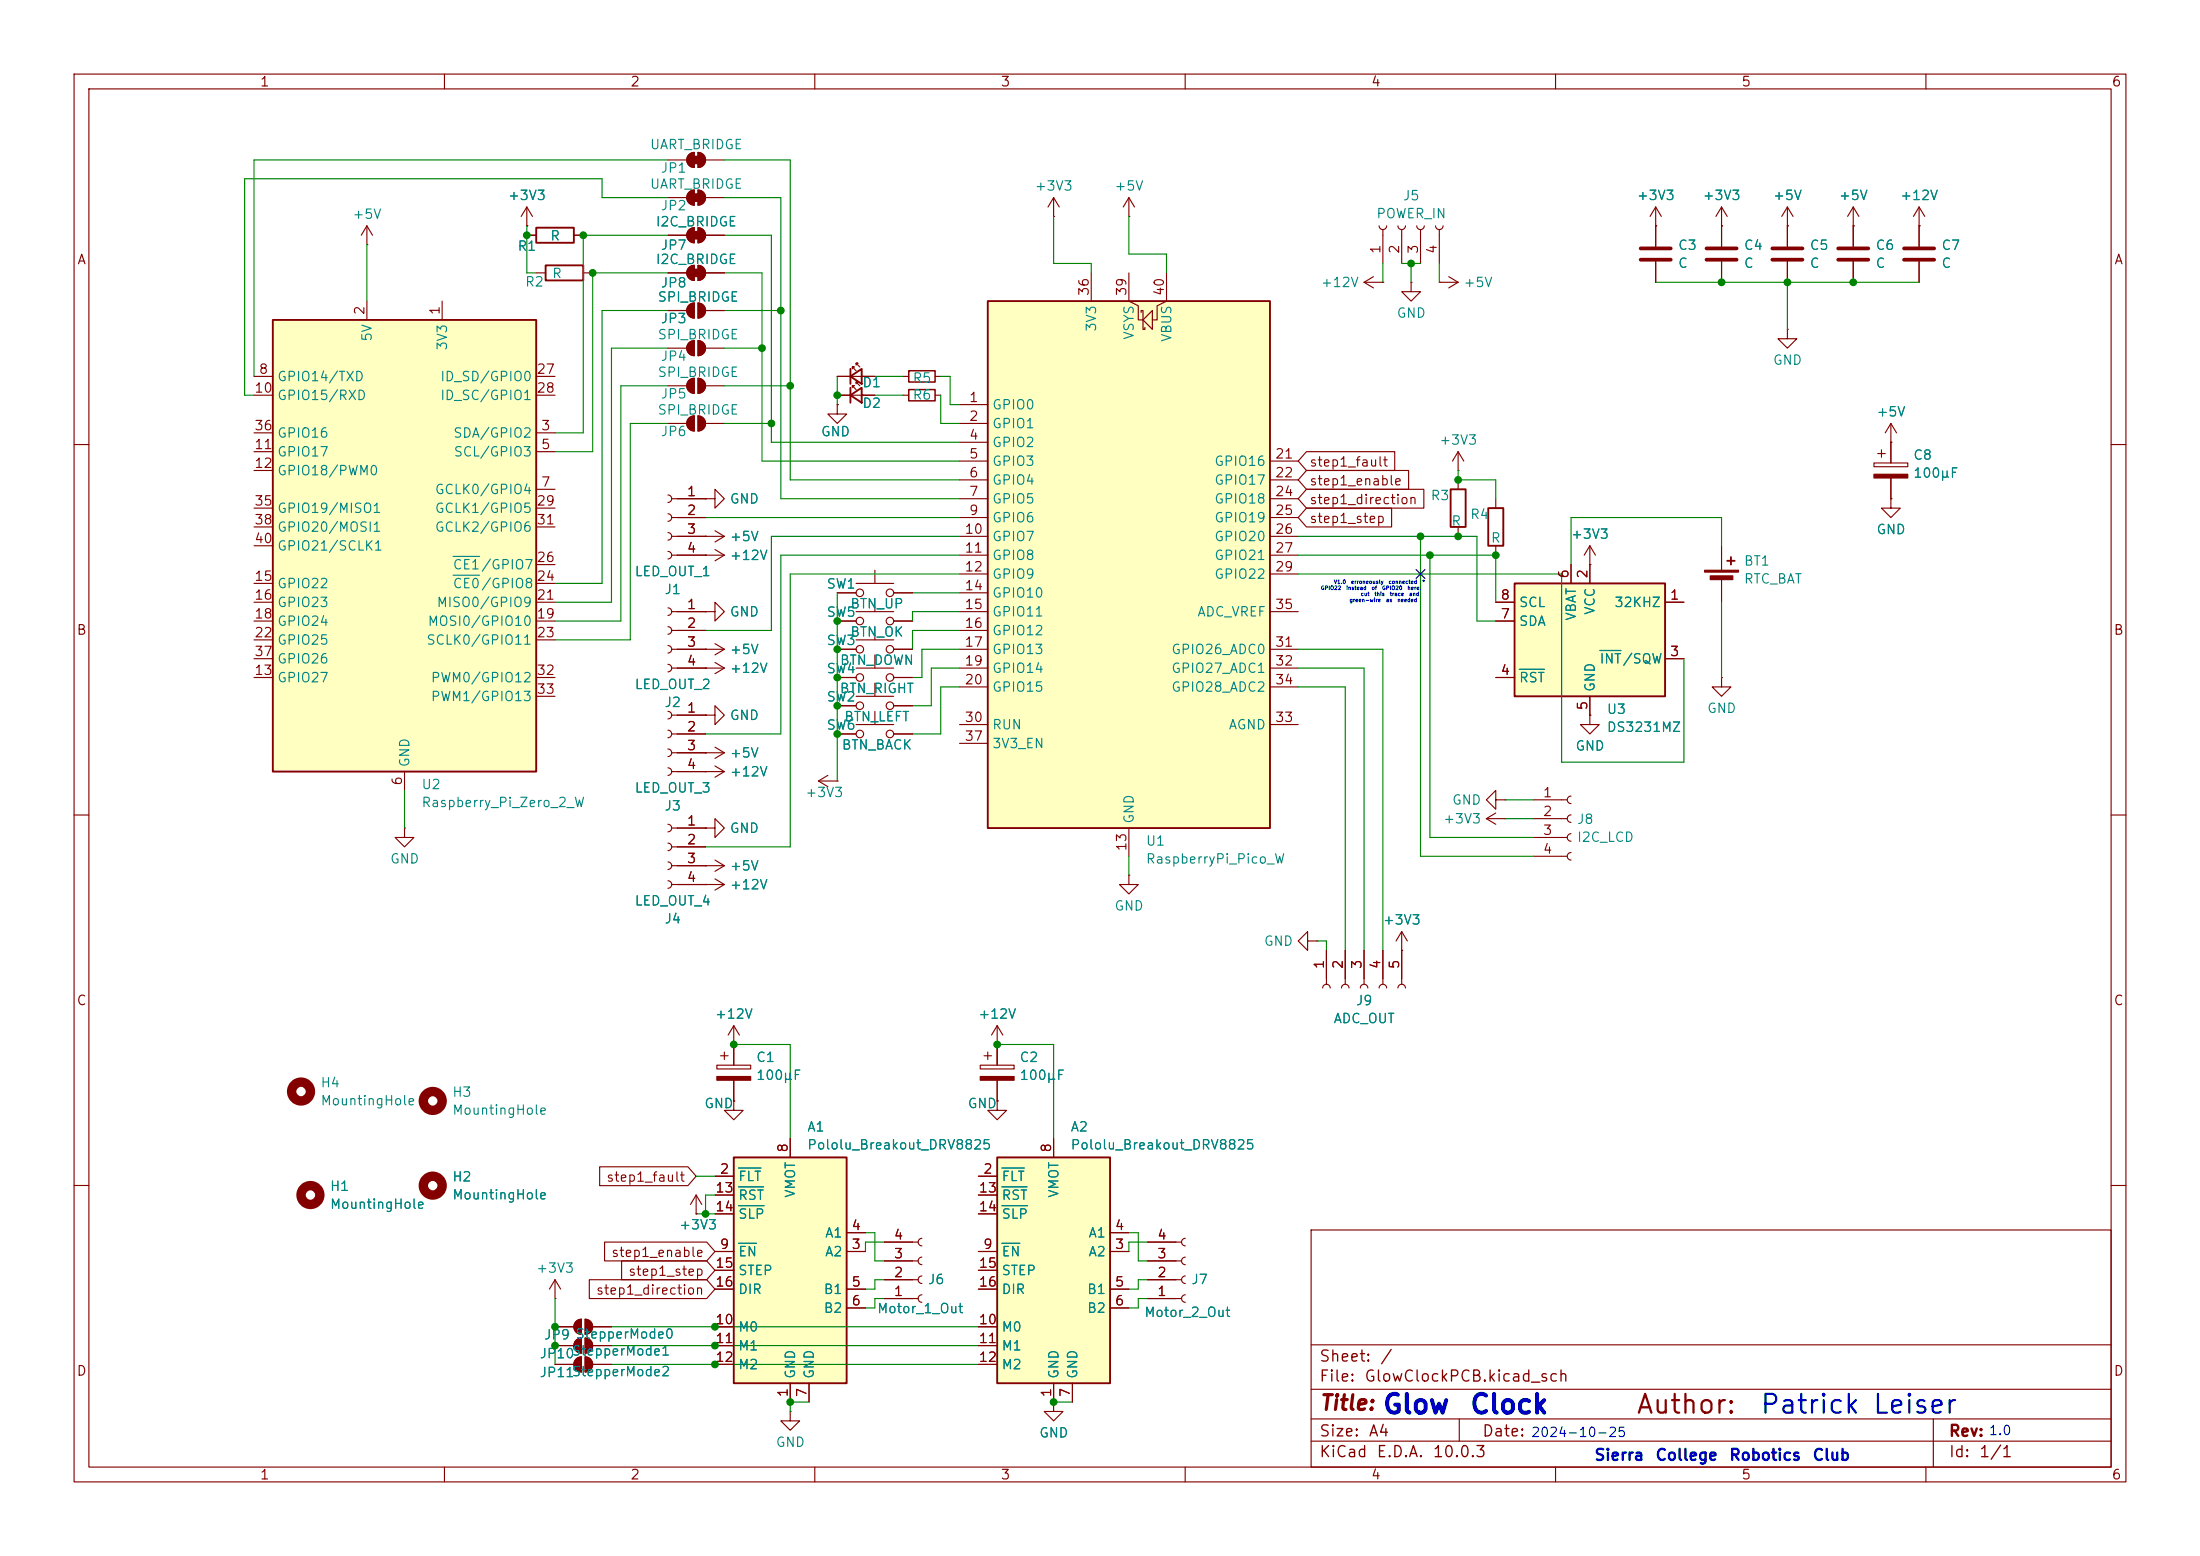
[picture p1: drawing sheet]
<svg xmlns="http://www.w3.org/2000/svg" width="297mm" height="210mm" viewBox="0 0 297 210" stroke-linecap="round" stroke-linejoin="round" font-family="sans-serif">
<path d="M0 0h297v210h-297z" fill="#fff" stroke="#fff" stroke-width=".14"/>
<g fill="none" stroke="#840000" stroke-width=".15">
<path d="M10 10h277v190h-277zM12 12h273v186h-273zM60 10v2M110 10v2M160 10v2M210 10v2M260 10v2M184.1 38.1l1.3 .8M184.1 38.1h2.6M185.4 37.3l-1.3 .8M186.2 30.5a.51 .51 0 0 0 .5 .5 .51 .51 0 0 0 .5-.5M186.7 38.1h.1"/>
<path d="M186.7 31v4.6M188.7 30.5a.51 .51 0 0 0 .5 .5 .51 .51 0 0 0 .5-.5M189.2 31v4.6M191.3 30.5a.51 .51 0 0 0 .5 .5 .51 .51 0 0 0 .5-.5M191.8 31v4.6M193.8 30.5a.51 .51 0 0 0 .5 .5 .51 .51 0 0 0 .5-.5M194.3 31v4.6M250.2 30.5h.1M250.2 27.9l-.8 1.3M250.2 27.9l.8 1.3M250.2 27.9v2.6M259.1 30.5v2.8"/>
<path d="M259.1 35.3v2.8M90.2 41.9h2.5M93 41.2l.4-.2 .3-.1v2a1.02 1.02 0 0 1-.9-.6 1.02 1.02 0 0 1 .2-1.1zM94.2 40.9a1.02 1.02 0 0 1 1 1 1.02 1.02 0 0 1-1 1zM95.2 41.9h2.6M10 60h2M255.3 67.3v1.3h1.2l-1.2 1.3-1.3-1.3h1.3M255.3 67.3h.1M285 60h2M10 110h2M285 110h2M134.6 138.4l-.7 1.3"/>
<path d="M134.6 138.4l.8 1.3M134.6 138.4v2.6M134.6 141h.1M134.6 148.6v1.3h1.3l-1.3 1.2-1.3-1.2h1.3M134.6 148.6h.1M10 160h2M177 166h108v32h-108zM285 160h2M60 198v2M110 198v2M160 198v2M177 194.5h108"/>
<path d="M177 191.5h108M177 187.5h108M177 181.5h108M197 191.5v3M210 198v2M260 198v2M261 191.5v6.5"/>
</g>
<g fill="#840000" stroke="#840000" stroke-width=".15">
<path d="M93 41.2l.4-.2 .3-.1v2a1.02 1.02 0 0 1-.9-.6 1.02 1.02 0 0 1 .2-1.1z"/>
<path d="M94.2 40.9a1.02 1.02 0 0 1 1 1 1.02 1.02 0 0 1-1 1z"/>
</g>
<g fill="none" stroke="#840000" stroke-width="1.3">
<circle cx="40.6" cy="147.3" r="1.27"/>
<circle cx="58.4" cy="148.6" r="1.27"/>
</g>
<path d="M257 33.5h4.1M257 35.1h4.1" fill="none" stroke="#840000" stroke-width=".51"/>
<path d="M99.1 156.2h15.2v30.5h-15.2z" fill="#ffffc2"/>
<path d="M233.2 75.7h1M233.7 75.2v1M99.1 156.2h15.2v30.5h-15.2z" fill="none" stroke="#840000" stroke-width=".25"/>
<g fill="none" stroke="#840000" stroke-width=".15">
<path d="M190.5 38.1v1.3h1.3l-1.3 1.2-1.3-1.2h1.3M190.5 38.1h.1M194.3 38.1h.1M194.3 38.1h2.5M195.6 37.3l1.2 .8M196.8 38.1l-1.2 .8M223.5 30.5h.1M223.5 27.9v5.4M223.5 35.3v2.8M223.5 27.9l-.7 1.3M223.5 27.9l.8 1.3M232.4 30.5h.1"/>
<path d="M232.4 27.9v5.4M232.4 35.3v2.8M232.4 27.9l-.8 1.3M232.4 27.9l.8 1.3M241.3 30.5h.1M241.3 27.9v5.4M241.3 35.3v2.8M241.3 27.9l-.8 1.3M241.3 27.9l.8 1.3M250.2 30.5v2.8M250.2 35.3v2.8M259.1 30.5h.1"/>
<path d="M259.1 27.9l-.8 1.3M259.1 27.9l.7 1.3M259.1 27.9v2.6M255.3 59.7h.1M255.3 57.2l-.8 1.2M255.3 57.2l.7 1.2M255.3 57.2v5.3M196.8 63.5h.1M196.8 61l-.7 1.2M196.8 61l.8 1.2M196.8 61v2.5M232.4 73.7v3.3"/>
<path d="M232.4 78v3.3M253 62.5h4.6v.5h-4.6zM253.5 61.2h1M254 60.7v1M255.3 64.5v2.8M99.1 138.4l-.8 1.3M99.1 138.4l.7 1.3M99.1 138.4v5.4M96.5 158.8h2.6M96.8 143.8h4.5v.5h-4.5zM97.3 142.5h1M97.8 142v1"/>
<path d="M99.1 148.6v1.3h1.2l-1.2 1.2-1.3-1.2h1.3M99.1 148.6h.1M99.1 141h.1M99.1 145.8v2.8M106.7 153.7v2.5M96.5 168.9h2.6M96.5 174h2.6M96.5 179.1h2.6M96.5 161.3h2.6M96.5 163.8h2.6M96.5 171.5h2.6M114.3 168.9h2.5"/>
<path d="M114.3 166.4h2.5M114.3 174h2.5M114.3 176.5h2.5M119.4 175.3h4.6M119.4 172.7h4.6M119.4 170.2h4.6M119.4 167.6h4.6M124.5 174.8a.51 .51 0 0 0-.5 .5 .51 .51 0 0 0 .5 .5M124.5 172.2a.51 .51 0 0 0-.5 .5 .51 .51 0 0 0 .5 .5M124.5 169.7a.51 .51 0 0 0-.5 .5 .51 .51 0 0 0 .5 .5M124.5 167.1a.51 .51 0 0 0-.5 .5 .51 .51 0 0 0 .5 .5M96.5 181.6h2.6"/>
<path d="M96.5 184.2h2.6M106.7 186.7v2.5M109.2 186.7v2.5"/>
</g>
<path d="M99.7 157.6h3M99.7 167.8h2.4M99.7 160.2h3.4M99.7 162.7h3.5" fill="none" stroke="#008484" stroke-width=".15"/>
<path d="M221.5 33.5h4.1M221.5 35.1h4.1M230.4 33.5h4M230.4 35.1h4M239.3 33.5h4M239.3 35.1h4M248.2 33.5h4M248.2 35.1h4" fill="none" stroke="#840000" stroke-width=".51"/>
<g fill="#840000" stroke="#840000" stroke-width=".15">
<path d="M253 64h4.6v.5h-4.6z"/>
<path d="M96.8 145.3h4.5v.5h-4.5z"/>
<path d="M230.1 77h4.6v.2h-4.6z"/>
<path d="M230.9 77.7h3v.5h-3z"/>
</g>
<path d="M133.3 40.6h38.1v71.2h-38.1z" fill="#ffffc2"/>
<path d="M133.3 40.6h38.1v71.2h-38.1z" fill="none" stroke="#840000" stroke-width=".25"/>
<g fill="none" stroke="#840000" stroke-width=".15">
<path d="M142.2 29.2h.1M142.2 26.7l-.7 1.2M142.2 26.7l.8 1.2M142.2 26.7v2.5M147.3 36.8v3.8M152.4 36.8v3.8l1.3 .7v1.9h.6M157.5 36.8v3.8l-1.3 .7v1.9h-.6M129.5 54.6h3.8M129.5 57.2h3.8M129.5 59.7h3.8M154.1 42.2v-.3h.2v2.6h.3v-.3M154.3 43.2l1.3-1.3v2.6z"/>
<path d="M129.5 62.2h3.8M129.5 64.8h3.8M129.5 67.3h3.8M129.5 69.9h3.8M129.5 72.4h3.8M129.5 74.9h3.8M129.5 77.5h3.8M171.4 62.2h3.9M171.4 64.8h3.9M171.4 67.3h3.9M171.4 69.9h3.9M171.4 72.4h3.9"/>
<path d="M171.4 74.9h3.9M171.4 77.5h3.9M129.5 80h3.8M129.5 82.6h3.8M129.5 85.1h3.8M129.5 87.6h3.8M129.5 90.2h3.8M129.5 92.7h3.8M129.5 97.8h3.8M171.4 82.6h3.9M171.4 87.6h3.9M171.4 90.2h3.9"/>
<path d="M171.4 92.7h3.9M171.4 97.8h3.9M129.5 100.3h3.8M152.4 111.8v3.8"/>
</g>
<path d="M36.8 43.2h35.6v60.9h-35.6z" fill="#ffffc2"/>
<path d="M72.4 30.7h5.1v2.1h-5.1zM73.7 35.8h5v2h-5zM36.8 43.2h35.6v60.9h-35.6z" fill="none" stroke="#840000" stroke-width=".25"/>
<g fill="none" stroke="#840000" stroke-width=".15">
<path d="M71.1 31.8h1.3M72.4 36.8h1.3M77.5 31.8h1.2M78.7 36.8h1.3M152.4 29.2h.1M152.4 26.7l-.8 1.2M152.4 26.7l.8 1.2M152.4 26.7v2.5M34.3 58.4h2.5M34.3 50.8h2.5M34.3 53.3h2.5M49.5 40.6v2.6"/>
<path d="M59.7 40.6v2.6M72.4 58.4h2.5M72.4 50.8h2.5M72.4 53.3h2.5M34.3 61h2.5M34.3 63.5h2.5M34.3 78.7h2.5M34.3 68.6h2.5M34.3 71.1h2.5M34.3 73.7h2.5M72.4 61h2.5M72.4 66h2.5"/>
<path d="M72.4 78.7h2.5M72.4 76.2h2.5M72.4 68.6h2.5M72.4 71.1h2.5M34.3 91.4h2.5M34.3 81.3h2.5M34.3 83.8h2.5M34.3 86.4h2.5M34.3 88.9h2.5M72.4 91.4h2.5M72.4 81.3h2.5M72.4 83.8h2.5"/>
<path d="M72.4 86.4h2.5M72.4 94h2.5M54.6 104.1v2.6M152.4 118.1v1.3h1.3l-1.3 1.3-1.3-1.3h1.3M152.4 118.1h.1M176.5 127v-1.3l-1.2 1.3 1.2 1.3v-1.3h1.3M177.8 127h.1M178.6 133.4a.51 .51 0 0 1 .5-.6 .51 .51 0 0 1 .5 .6M179.1 128.3v4.5M181.1 133.4a.51 .51 0 0 1 .5-.6 .51 .51 0 0 1 .5 .6M181.6 128.3v4.5M183.6 133.4a.51 .51 0 0 1 .5-.6 .51 .51 0 0 1 .6 .6"/>
<path d="M184.1 128.3v4.5M186.2 133.4a.51 .51 0 0 1 .5-.6 .51 .51 0 0 1 .5 .6M186.7 128.3v4.5M188.7 133.4a.51 .51 0 0 1 .5-.6 .51 .51 0 0 1 .5 .6M189.2 128.3v4.5M132.3 143.8h4.6v.5h-4.6zM132.8 142.5h1.1M133.3 142v1M134.6 141v2.8M134.6 145.8v2.8"/>
</g>
<path d="M61.2 77.6h3.5M61.2 75.1h3.5" fill="none" stroke="#008484" stroke-width=".15"/>
<path d="M132.3 145.3h4.6v.5h-4.6z" fill="#840000" stroke="#840000" stroke-width=".15"/>
<path d="M134.6 156.2h15.3v30.5h-15.3z" fill="#ffffc2"/>
<path d="M195.8 66h2.1v5.1h-2.1zM200.9 68.6h2v5.1h-2zM134.6 156.2h15.3v30.5h-15.3z" fill="none" stroke="#840000" stroke-width=".25"/>
<g fill="none" stroke="#840000" stroke-width=".15">
<path d="M49.5 33h.1M49.5 30.5l-.7 1.3M49.5 30.5l.8 1.3M49.5 30.5v2.5M71.1 30.5h.1M71.1 27.9l-.7 1.3M71.1 27.9l.8 1.3M71.1 27.9v2.6M90.2 47h2.5M93 46.3l.4-.3h.3v2a1.02 1.02 0 0 1-.9-.6 1.02 1.02 0 0 1 .2-1.1zM94.2 46a1.02 1.02 0 0 1 1 1 1.02 1.02 0 0 1-1 1zM95.2 47h2.6"/>
<path d="M115.6 78.7h5M118.1 77v1.7M196.8 64.8v1.2M196.8 71.1v1.3M201.9 67.3v1.3M201.9 73.7v1.2M214.6 76.2h.1M214.6 73.7l-.7 1.2M214.6 73.7l.8 1.2M214.6 73.7v2.5M113 83.8h2.6M113 87.6h2.6"/>
<path d="M113 80h2.6M115.6 82.6h5M115.6 86.4h5M118.1 80.8v1.8M118.1 84.6v1.8M120.6 83.8h2.6M120.6 87.6h2.6M120.6 80h2.6M232.4 91.4v1.3h1.3l-1.3 1.3-1.3-1.3h1.3M232.4 91.4h.1M200.7 110.5h2.5M200.7 110.5l1.2 .8"/>
<path d="M201.9 108v-1.3l-1.2 1.3 1.2 1.2v-1.2h1.3M201.9 109.7l-1.2 .8M203.2 110.5h.1M203.2 108h.1M207 108h4.6M207 110.5h4.6M207 113h4.6M207 115.6h4.6M212.1 107.4a.51 .51 0 0 0-.5 .6 .51 .51 0 0 0 .5 .5M212.1 110a.51 .51 0 0 0-.5 .5 .51 .51 0 0 0 .5 .5M212.1 112.5a.51 .51 0 0 0-.5 .5 .51 .51 0 0 0 .5 .5M212.1 115.1a.51 .51 0 0 0-.5 .5 .51 .51 0 0 0 .5 .5"/>
<path d="M189.2 128.3h.1M189.2 125.7l-.7 1.3M189.2 125.7l.8 1.3M189.2 125.7v2.6M132.1 158.8h2.5M142.2 153.7v2.5M132.1 168.9h2.5M132.1 174h2.5M132.1 179.1h2.5M132.1 161.3h2.5M132.1 163.8h2.5M132.1 171.5h2.5"/>
<path d="M149.9 168.9h2.5M149.9 166.4h2.5M149.9 174h2.5M149.9 176.5h2.5M154.9 175.3h4.6M154.9 172.7h4.6M154.9 170.2h4.6M154.9 167.6h4.6M160 174.8a.51 .51 0 0 0-.5 .5 .51 .51 0 0 0 .5 .5M160 172.2a.51 .51 0 0 0-.5 .5 .51 .51 0 0 0 .5 .5M160 169.7a.51 .51 0 0 0-.5 .5 .51 .51 0 0 0 .5 .5M160 167.1a.51 .51 0 0 0-.5 .5 .51 .51 0 0 0 .5 .5"/>
<path d="M106.7 190.5v1.3h1.2l-1.2 1.2-1.3-1.2h1.3M106.7 190.5h.1M132.1 181.6h2.5M132.1 184.2h2.5M142.2 189.2v1.3h1.3l-1.3 1.3-1.2-1.3h1.2M142.2 189.2h.1M142.2 186.7v2.5M144.8 186.7v2.5"/>
<circle cx="116.1" cy="80" r=".51"/>
<circle cx="116.1" cy="83.8" r=".51"/>
<circle cx="116.1" cy="87.6" r=".51"/>
<circle cx="120.1" cy="80" r=".51"/>
<circle cx="120.1" cy="87.6" r=".51"/>
<circle cx="120.1" cy="83.8" r=".51"/>
</g>
<path d="M135.3 157.6h3M135.3 167.8h2.4M135.3 160.2h3.4M135.3 162.7h3.4" fill="none" stroke="#008484" stroke-width=".15"/>
<g fill="#840000" stroke="#840000" stroke-width=".15">
<path d="M93 46.3l.4-.3h.3v2a1.02 1.02 0 0 1-.9-.6 1.02 1.02 0 0 1 .2-1.1z"/>
<path d="M94.2 46a1.02 1.02 0 0 1 1 1 1.02 1.02 0 0 1-1 1z"/>
</g>
<path d="M204.5 78.7h20.3v15.3h-20.3z" fill="#ffffc2"/>
<path d="M114.8 50.8l1.5-1v2zM114.8 53.3l1.5-1v2.1zM114.8 49.8v2M114.8 52.3v2.1M204.5 78.7h20.3v15.3h-20.3z" fill="none" stroke="#840000" stroke-width=".25"/>
<g fill="none" stroke="#840000" stroke-width=".15">
<path d="M71.1 30.5h.1M71.1 31.8h1.3M77.5 31.8h1.2M90.2 21.6h2.5M90.2 31.8h2.5M90.2 26.7h2.5M90.2 36.8h2.5M93 20.9l.4-.3h.3v2a1.02 1.02 0 0 1-.9-.6 1.02 1.02 0 0 1 .2-1.1zM93 31l.4-.2 .3-.1v2.1a1.02 1.02 0 0 1-.9-.7 1.02 1.02 0 0 1 .2-1.1zM93 26l.4-.3h.3v2a1.02 1.02 0 0 1-.9-.6 1.02 1.02 0 0 1 .2-1.1zM93 36.1l.4-.2 .3-.1v2a1.02 1.02 0 0 1-.9-.6 1.02 1.02 0 0 1 .2-1.1zM94.2 20.6a1.02 1.02 0 0 1 1 1 1.02 1.02 0 0 1-1 1z"/>
<path d="M94.2 30.7a1.02 1.02 0 0 1 1 1.1 1.02 1.02 0 0 1-1 1zM94.2 25.7a1.02 1.02 0 0 1 1 1 1.02 1.02 0 0 1-1 1zM94.2 35.8a1.02 1.02 0 0 1 1 1 1.02 1.02 0 0 1-1 1zM95.2 21.6h2.6M95.2 31.8h2.6M95.2 26.7h2.6M95.2 36.8h2.6M223.5 30.5h.1M223.5 30.5v2.8M223.5 35.3v2.8M232.4 30.5h.1M232.4 30.5v2.8"/>
<path d="M232.4 35.3v2.8M241.3 30.5h.1M241.3 30.5v2.8M241.3 35.3v2.8M250.2 30.5h.1M250.2 30.5v2.8M250.2 35.3v2.8M259.1 30.5h.1M259.1 30.5v2.8M259.1 35.3v2.8M90.2 57.2h2.5M90.2 52.1h2.5"/>
<path d="M90.2 41.9h2.5M93 56.4l.4-.2 .3-.1v2.1a1.02 1.02 0 0 1-.9-.7 1.02 1.02 0 0 1 .2-1.1zM93 51.4l.4-.3h.3v2a1.02 1.02 0 0 1-.9-.6 1.02 1.02 0 0 1 .2-1.1zM94.2 56.1a1.02 1.02 0 0 1 1 1.1 1.02 1.02 0 0 1-1 1zM94.2 51.1a1.02 1.02 0 0 1 1 1 1.02 1.02 0 0 1-1 1zM95.2 57.2h2.6M95.2 52.1h2.6M95.2 41.9h2.6M113 54.6v1.3h1.3l-1.3 1.3-1.2-1.3h1.2M113 54.6h.1M113 53.3h5.1M113 50.8h5.1"/>
<path d="M115.1 49.8v-.3h.2h-.2l.5 .5M115.1 52.3v-.2h.2h-.2l.5 .5M115.6 49.3v-.3h.2h-.2l.5 .5M115.6 51.8v-.2h.2h-.2l.5 .5M121.9 53.3h.8M121.9 50.8h.8M126.2 53.3h.8M126.2 50.8h.8M241.3 44.5v1.2h1.3l-1.3 1.3-1.3-1.3h1.3M241.3 44.5h.1M255.3 59.7h.1M255.3 59.7v2.8"/>
<path d="M90.2 66.8a.51 .51 0 0 1 .5 .5 .51 .51 0 0 1-.5 .5M90.2 69.3a.51 .51 0 0 1 .5 .6 .51 .51 0 0 1-.5 .5M90.2 71.9a.51 .51 0 0 1 .5 .5 .51 .51 0 0 1-.5 .5M90.2 74.4a.51 .51 0 0 1 .5 .5 .51 .51 0 0 1-.5 .5M90.7 72.4h7.1M90.7 74.9h7.1M90.7 67.3h4.5M90.7 69.9h4.5M95.2 72.4h.1M95.2 74.9h.1M95.2 67.3h1.3v-1.3l1.3 1.3-1.3 1.3v-1.3M95.2 67.3h.1"/>
<path d="M96.5 71.6l1.3 .8M96.5 74.2l1.3 .7M97.8 72.4l-1.3 .8M97.8 74.9l-1.3 .8M176.4 68.6h11.5v2.5h-11.5l-1.1-1.2zM176.4 61h11.9v2.5h-11.9l-1.1-1.3zM176.4 63.5h13.8v2.5h-13.8l-1.1-1.2zM176.4 66h15.8v2.6h-15.8l-1.1-1.3zM212.1 76.2v2.5M214.6 76.2h.1M214.6 76.2v2.5M255.3 67.3h.1"/>
<path d="M255.3 64.5v2.8M90.2 82a.51 .51 0 0 1 .5 .6 .51 .51 0 0 1-.5 .5M90.2 84.6a.51 .51 0 0 1 .5 .5 .51 .51 0 0 1-.5 .5M90.2 87.1a.51 .51 0 0 1 .5 .5 .51 .51 0 0 1-.5 .5M90.2 89.7a.51 .51 0 0 1 .5 .5 .51 .51 0 0 1-.5 .5M90.2 96a.51 .51 0 0 1 .5 .5 .51 .51 0 0 1-.5 .5M90.2 98.6a.51 .51 0 0 1 .5 .5 .51 .51 0 0 1-.5 .5M90.7 99.1h4.5M90.7 90.2h7.1M90.7 82.6h4.5M90.7 85.1h4.5M90.7 87.6h7.1"/>
<path d="M90.7 96.5h4.5M95.2 87.6h.1M95.2 90.2h.1M95.2 82.6h1.3v-1.3l1.3 1.3-1.3 1.2v-1.2M95.2 82.6h.1M95.2 96.5h1.3v-1.2l1.3 1.2-1.3 1.3v-1.3M95.2 96.5h.1M96.5 86.9l1.3 .7M96.5 89.4l1.3 .8M97.8 87.6l-1.3 .8M97.8 90.2l-1.3 .7M113 91.4h2.6"/>
<path d="M113 83.8h2.6M113 99.1h2.6M113 95.3h2.6M113 87.6h2.6M113 80h2.6M115.6 97.8h5M115.6 94h5M115.6 90.2h5M118.1 88.4v1.8M118.1 92.2v1.8M118.1 96v1.8M120.6 91.4h2.6"/>
<path d="M120.6 83.8h2.6M120.6 99.1h2.6M120.6 95.3h2.6M120.6 87.6h2.6M120.6 80h2.6M201.9 81.3h2.6M201.9 91.4h2.6M201.9 83.8h2.6M214.6 96.5v1.3h1.3l-1.3 1.3-1.2-1.3h1.2M214.6 96.5h.1M214.6 94v2.5M224.8 81.3h2.5"/>
<path d="M224.8 88.9h2.5M54.6 111.8v1.2h1.3l-1.3 1.3-1.3-1.3h1.3M54.6 111.8h.1M90.2 111.3a.51 .51 0 0 1 .5 .5 .51 .51 0 0 1-.5 .5M90.2 113.8a.51 .51 0 0 1 .5 .5 .51 .51 0 0 1-.5 .5M90.2 116.3a.51 .51 0 0 1 .5 .5 .51 .51 0 0 1-.5 .5M90.2 118.9a.51 .51 0 0 1 .5 .5 .51 .51 0 0 1-.5 .5M90.2 101.1a.51 .51 0 0 1 .5 .5 .51 .51 0 0 1-.5 .5M90.2 103.6a.51 .51 0 0 1 .5 .5 .51 .51 0 0 1-.5 .5M90.7 111.8h4.5M90.7 114.3h4.5M90.7 116.8h7.1"/>
<path d="M90.7 119.4h7.1M90.7 101.6h7.1M90.7 104.1h7.1M95.2 111.8h1.3v-1.3l1.3 1.3-1.3 1.2v-1.2M95.2 111.8h.1M95.2 119.4h.1M95.2 116.8h.1M95.2 101.6h.1M95.2 104.1h.1M96.5 118.6l1.3 .8M96.5 116.1l1.3 .7M96.5 100.8l1.3 .8"/>
<path d="M96.5 103.4l1.3 .7M97.8 119.4l-1.3 .7M97.8 116.8l-1.3 .8M97.8 101.6l-1.3 .8M97.8 104.1l-1.3 .8M110.5 105.4l1.3 .8M110.5 105.4h2.5M111.8 104.6l-1.3 .8M113 105.4h.1M179.1 128.3v3.8M181.6 128.3v3.8M184.1 128.3v3.8"/>
<path d="M186.7 128.3v3.8M189.2 128.3h.1M189.2 128.3v3.8M81 157.5h11.9l1.1 1.3-1.1 1.2h-11.9zM96.5 158.8h2.6M99.1 148.6h.1M99.1 141h.1M99.1 141v2.8M99.1 145.8v2.8M106.7 153.7v2.5M132.1 158.8h2.5M134.6 141h.1"/>
<path d="M134.6 148.6h.1M134.6 141v2.8M134.6 145.8v2.8M142.2 153.7v2.5M74.9 175.3h.1M74.9 179.1h2.6M74.9 172.7l-.7 1.3M74.9 172.7l.8 1.3M74.9 172.7v2.6M77.8 178.4l.3-.3h.4v2a1.02 1.02 0 0 1-.9-.6 1.02 1.02 0 0 1 .2-1.1zM79 178.1a1.02 1.02 0 0 1 1 1 1.02 1.02 0 0 1-1 1zM79.6 172.7h15.8l1.1 1.3-1.1 1.3h-15.8z"/>
<path d="M80 179.1h2.5M81.6 167.6h13.8l1.1 1.3-1.1 1.3h-13.8zM83.9 170.2h11.5l1.1 1.3-1.1 1.2h-11.5zM94 163.8h.1M94 161.3l-.8 1.3M94 161.3l.7 1.3M94 161.3v2.5M96.5 179.1h2.6M96.5 168.9h2.6M96.5 174h2.6M96.5 161.3h2.6M96.5 163.8h2.6"/>
<path d="M96.5 171.5h2.6M114.3 168.9h2.5M114.3 166.4h2.5M114.3 174h2.5M114.3 176.5h2.5M119.4 175.3h3.8M119.4 172.7h3.8M119.4 170.2h3.8M119.4 167.6h3.8M132.1 179.1h2.5M132.1 168.9h2.5M132.1 174h2.5"/>
<path d="M132.1 161.3h2.5M132.1 163.8h2.5M132.1 171.5h2.5M149.9 168.9h2.5M149.9 166.4h2.5M149.9 174h2.5M149.9 176.5h2.5M154.9 175.3h3.8M154.9 172.7h3.8M154.9 170.2h3.8M154.9 167.6h3.8M74.9 184.2h2.6"/>
<path d="M74.9 181.6h2.6M77.8 183.4l.3-.2 .4-.1v2.1a1.02 1.02 0 0 1-.9-.7 1.02 1.02 0 0 1 .2-1.1zM77.8 180.9l.3-.2 .4-.1v2a1.02 1.02 0 0 1-.9-.6 1.02 1.02 0 0 1 .2-1.1zM79 183.1a1.02 1.02 0 0 1 1 1.1 1.02 1.02 0 0 1-1 1zM79 180.6a1.02 1.02 0 0 1 1 1 1.02 1.02 0 0 1-1 1zM80 184.2h2.5M80 181.6h2.5M96.5 184.2h2.6M96.5 181.6h2.6M106.7 186.7v2.5M109.2 186.7v2.5M132.1 184.2h2.5"/>
<path d="M132.1 181.6h2.5M142.2 189.2h.1M142.2 186.7v2.5M144.8 186.7v2.5"/>
<circle cx="116.1" cy="91.4" r=".51"/>
<circle cx="116.1" cy="99.1" r=".51"/>
<circle cx="116.1" cy="95.3" r=".51"/>
<circle cx="120.1" cy="95.3" r=".51"/>
<circle cx="120.1" cy="91.4" r=".51"/>
<circle cx="120.1" cy="99.1" r=".51"/>
</g>
<path d="M205.1 90.3h3.4M216 87.8h2.8M99.7 157.6h3M135.3 157.6h3M99.7 167.8h2.4M99.7 160.2h3.4M99.7 162.7h3.5M135.3 167.8h2.4M135.3 160.2h3.4M135.3 162.7h3.4" fill="none" stroke="#008484" stroke-width=".15"/>
<g fill="none" stroke="#840000" stroke-width="1.3">
<circle cx="41.9" cy="161.3" r="1.27"/>
<circle cx="58.4" cy="160" r="1.27"/>
</g>
<g fill="#840000" stroke="#840000" stroke-width=".15">
<path d="M77.8 178.4l.3-.3h.4v2a1.02 1.02 0 0 1-.9-.6 1.02 1.02 0 0 1 .2-1.1z"/>
<path d="M79 178.1a1.02 1.02 0 0 1 1 1 1.02 1.02 0 0 1-1 1z"/>
<path d="M77.8 183.4l.3-.2 .4-.1v2.1a1.02 1.02 0 0 1-.9-.7 1.02 1.02 0 0 1 .2-1.1z"/>
<path d="M79 183.1a1.02 1.02 0 0 1 1 1.1 1.02 1.02 0 0 1-1 1z"/>
<path d="M77.8 180.9l.3-.2 .4-.1v2a1.02 1.02 0 0 1-.9-.6 1.02 1.02 0 0 1 .2-1.1z"/>
<path d="M79 180.6a1.02 1.02 0 0 1 1 1 1.02 1.02 0 0 1-1 1z"/>
<path d="M93.5 21.1h1v1h-1z"/>
<path d="M93 20.9l.4-.3h.3v2a1.02 1.02 0 0 1-.9-.6 1.02 1.02 0 0 1 .2-1.1z"/>
<path d="M94.2 20.6a1.02 1.02 0 0 1 1 1 1.02 1.02 0 0 1-1 1z"/>
<path d="M93.5 31.2h1v1.1h-1z"/>
<path d="M93 31l.4-.2 .3-.1v2.1a1.02 1.02 0 0 1-.9-.7 1.02 1.02 0 0 1 .2-1.1z"/>
<path d="M94.2 30.7a1.02 1.02 0 0 1 1 1.1 1.02 1.02 0 0 1-1 1z"/>
<path d="M93.5 26.2h1v1h-1z"/>
<path d="M93 26l.4-.3h.3v2a1.02 1.02 0 0 1-.9-.6 1.02 1.02 0 0 1 .2-1.1z"/>
<path d="M94.2 25.7a1.02 1.02 0 0 1 1 1 1.02 1.02 0 0 1-1 1z"/>
<path d="M93.5 36.3h1v1h-1z"/>
<path d="M93 36.1l.4-.2 .3-.1v2a1.02 1.02 0 0 1-.9-.6 1.02 1.02 0 0 1 .2-1.1z"/>
<path d="M94.2 35.8a1.02 1.02 0 0 1 1 1 1.02 1.02 0 0 1-1 1z"/>
<path d="M93 56.4l.4-.2 .3-.1v2.1a1.02 1.02 0 0 1-.9-.7 1.02 1.02 0 0 1 .2-1.1z"/>
<path d="M94.2 56.1a1.02 1.02 0 0 1 1 1.1 1.02 1.02 0 0 1-1 1z"/>
<path d="M93 51.4l.4-.3h.3v2a1.02 1.02 0 0 1-.9-.6 1.02 1.02 0 0 1 .2-1.1z"/>
<path d="M94.2 51.1a1.02 1.02 0 0 1 1 1 1.02 1.02 0 0 1-1 1z"/>
</g>
<path d="M122.7 52.6h3.5v1.5h-3.5zM122.7 50h3.5v1.6h-3.5z" fill="none" stroke="#840000" stroke-width=".2"/>
<g fill="none" stroke="#008400" stroke-width=".15">
<path d="M49.5 33v7.6M71.1 30.5v6.3h1.3M90.2 36.8h-10.2v24.2h-5.1M90.2 26.7h-8.9v-2.6h-48.3v29.2h1.3M90.2 31.8h-11.5v26.6h-3.8M90.2 21.6h-55.9v29.2M97.8 21.6h8.9v43.2h22.8M97.8 31.8h6.3v27.9h25.4M97.8 36.8h5.1v25.4h26.6M97.8 26.7h7.6v40.6h24.1M142.2 29.2v6.4h5.1v1.2M152.4 29.2v5.1h5.1v2.5"/>
<path d="M186.7 35.6v2.5M189.2 35.6h2.6M190.5 35.6v2.5M194.3 35.6v2.5M223.5 38.1h35.6M241.3 38.1v6.4M90.2 47h-7.7v34.3h-7.6M90.2 52.1h-6.4v31.7h-8.9M90.2 41.9h-8.9v36.8h-6.4M90.2 57.2h-5.1v29.2h-10.2M97.8 47h5.1M97.8 41.9h7.6"/>
<path d="M97.8 52.1h8.9M97.8 57.2h6.3M113 50.8v3.8M118.1 50.8h3.8M118.1 53.3h3.8M127 50.8h1.3v3.8h1.2M127 53.3v3.9h2.5M95.2 69.9h34.3M129.5 77.5h-22.8v36.8h-11.5M129.5 72.4h-25.4v12.7h-8.9M129.5 74.9h-24.1v24.2h-10.2M175.3 72.4h24.1v11.4h2.5"/>
<path d="M175.3 77.5h35.5v25.4h16.5v-14M175.3 74.9h26.6v6.4M191.8 72.4v43.2h15.2M193 74.9v38.1h14M196.8 63.5v1.3h5.1v2.5M232.4 73.7v-3.8h-20.3v6.3M113 80v25.4M123.2 80h6.3M129.5 92.7h-2.5v6.4h-3.8M129.5 85.1h-6.3v2.5M129.5 90.2h-3.8v5.1h-2.5M129.5 87.6h-5v3.8h-1.3"/>
<path d="M129.5 82.6h-6.3v1.2M175.3 92.7h6.3v35.6M175.3 90.2h8.8v38.1M175.3 87.6h11.4v40.7M232.4 81.3v10.1M54.6 106.7v5.1M152.4 115.6v2.5M203.2 108h3.8M203.2 110.5h3.8M177.8 127h1.3v1.3M94 158.8h2.5M99.1 141h7.6v12.7"/>
<path d="M134.6 143.5v-2.5h7.6v12.7M74.9 175.3v8.9M82.5 179.1h49.6M94 163.8h2.5M96.5 161.3h-1.3v2.5M116.8 166.4h1.3v3.8h1.3M119.4 175.3h-1.3v1.2h-1.3M119.4 172.7h-1.3v1.3h-1.3M119.4 167.6h-2.6v1.3M152.4 166.4h1.3v3.8h1.2M154.9 167.6h-2.5v1.3M154.9 175.3h-1.2v1.2h-1.3"/>
<path d="M154.9 172.7h-1.2v1.3h-1.3M82.5 184.2h49.6M82.5 181.6h49.6M109.2 189.2h-2.5v1.3M142.2 189.2h2.6"/>
</g>
<path d="M191.2 76.9l1.2 1.2M192.4 76.9l-1.2 1.2" fill="none" stroke="#000084" stroke-width=".15"/>
<g fill="#008400" stroke="#008400" stroke-width=".14">
<circle cx="96.5" cy="181.6" r=".46"/>
<circle cx="96.5" cy="179.1" r=".46"/>
<circle cx="96.5" cy="184.2" r=".46"/>
<circle cx="106.7" cy="189.2" r=".46"/>
<circle cx="134.6" cy="141" r=".46"/>
<circle cx="99.1" cy="141" r=".46"/>
<circle cx="80" cy="36.8" r=".46"/>
<circle cx="78.7" cy="31.8" r=".46"/>
<circle cx="71.1" cy="31.8" r=".46"/>
<circle cx="113" cy="99.1" r=".46"/>
<circle cx="113" cy="95.3" r=".46"/>
<circle cx="113" cy="91.4" r=".46"/>
<circle cx="113" cy="87.6" r=".46"/>
<circle cx="105.4" cy="41.9" r=".46"/>
<circle cx="74.9" cy="181.6" r=".46"/>
<circle cx="74.9" cy="179.1" r=".46"/>
<circle cx="95.2" cy="163.8" r=".46"/>
<circle cx="196.8" cy="72.4" r=".46"/>
<circle cx="201.9" cy="74.9" r=".46"/>
<circle cx="193" cy="74.9" r=".46"/>
<circle cx="191.8" cy="72.4" r=".46"/>
<circle cx="142.2" cy="189.2" r=".46"/>
<circle cx="104.1" cy="57.2" r=".46"/>
<circle cx="113" cy="53.3" r=".46"/>
<circle cx="102.9" cy="47" r=".46"/>
<circle cx="106.7" cy="52.1" r=".46"/>
<circle cx="113" cy="83.8" r=".46"/>
<circle cx="196.8" cy="64.8" r=".46"/>
<circle cx="232.4" cy="38.1" r=".46"/>
<circle cx="190.5" cy="35.6" r=".46"/>
<circle cx="241.3" cy="38.1" r=".46"/>
<circle cx="250.2" cy="38.1" r=".46"/>
</g>
<g font-size="2.5" fill="#0000c2">
<text x="186.5" y="191.4">Glow</text>
<text x="198.3" y="191.4">Clock</text>
<text x="237.5" y="191.4">Patrick Leiser</text>
</g>
<text font-size="2.5" fill="#840000" x="220.8" y="191.4">Author:</text>
<text font-size="2" fill="#840000" x="178" y="190.8">Title:</text>
<g font-size="1.5" fill="#840000">
<text x="178" y="184.2">Sheet:</text>
<text x="186.2" y="184.2">/</text>
<text x="178" y="186.9">File:</text>
<text x="184.1" y="186.9">GlowClockPCB.kicad_sch</text>
<text x="178" y="197.1">KiCad</text>
<text x="178" y="194.3">Size:</text>
<text x="184.7" y="194.3">A4</text>
<text x="185.7" y="197.1">E.D.A.</text>
<text x="193.3" y="197.1">10.0.3</text>
<text x="200" y="194.3">Date:</text>
<text x="263" y="194.3">Rev:</text>
<text x="263" y="197.1">Id:</text>
<text x="267.1" y="197.1">1/1</text>
</g>
<g font-size="1.5" fill="#0000c2">
<text x="215.1" y="197.5">Sierra</text>
<text x="223.4" y="197.5">College</text>
<text x="233.3" y="197.5">Robotics</text>
<text x="244.6" y="197.5">Club</text>
</g>
<g font-size="1.3" fill="#840000">
<text x="35" y="12">1</text>
<text x="85" y="12">2</text>
<text x="135" y="12">3</text>
<text x="185" y="12">4</text>
<text x="235" y="12">5</text>
<text x="285" y="12">6</text>
<text x="10.3" y="36">A</text>
<text x="186.7" y="34.4" transform="rotate(-90 186.7 34.4)">1</text>
<text x="189.2" y="34.4" transform="rotate(-90 189.2 34.4)">2</text>
<text x="191.7" y="34.4" transform="rotate(-90 191.7 34.4)">3</text>
<text x="194.3" y="34.4" transform="rotate(-90 194.3 34.4)">4</text>
<text x="285.3" y="36">A</text>
<text x="147.3" y="40" transform="rotate(-90 147.3 40)">36</text>
<text x="152.4" y="40" transform="rotate(-90 152.4 40)">39</text>
<text x="157.5" y="40" transform="rotate(-90 157.5 40)">40</text>
<text x="49.5" y="42.6" transform="rotate(-90 49.5 42.6)">2</text>
<text x="59.7" y="42.6" transform="rotate(-90 59.7 42.6)">1</text>
<text x="34.2" y="53.3">10</text>
<text x="34.9" y="50.8">8</text>
<text x="72.3" y="50.8">27</text>
<text x="72.3" y="53.3">28</text>
<text x="34.2" y="58.4">36</text>
<text x="73" y="58.4">3</text>
<text x="130.7" y="54.6">1</text>
<text x="130.7" y="57.1">2</text>
<text x="130.7" y="59.7">4</text>
<text x="34.2" y="60.9">11</text>
<text x="34.2" y="63.5">12</text>
<text x="73" y="60.9">5</text>
<text x="130.7" y="62.2">5</text>
<text x="130.7" y="64.7">6</text>
<text x="172" y="62.2">21</text>
<text x="172" y="64.7">22</text>
<text x="176.7" y="63.3">step1_fault</text>
<text x="176.7" y="65.8">step1_enable</text>
<text x="34.2" y="68.6">35</text>
<text x="34.2" y="71.1">38</text>
<text x="72.3" y="68.6">29</text>
<text x="72.3" y="71.1">31</text>
<text x="73" y="66">7</text>
<text x="92.6" y="67.3">1</text>
<text x="92.6" y="69.8">2</text>
<text x="130.7" y="67.3">7</text>
<text x="130.7" y="69.8">9</text>
<text x="172" y="67.3">24</text>
<text x="172" y="69.8">25</text>
<text x="176.7" y="70.9">step1_step</text>
<text x="176.7" y="68.4">step1_direction</text>
<text x="34.2" y="73.6">40</text>
<text x="72.3" y="76.2">26</text>
<text x="92.6" y="72.4">3</text>
<text x="92.6" y="74.9">4</text>
<text x="130.1" y="72.4">10</text>
<text x="130.1" y="74.9">11</text>
<text x="130.1" y="77.4">12</text>
<text x="172" y="72.4">26</text>
<text x="172" y="74.9">27</text>
<text x="172" y="77.4">29</text>
<text x="34.2" y="78.7">15</text>
<text x="34.2" y="81.3">16</text>
<text x="34.2" y="83.8">18</text>
<text x="72.3" y="83.8">19</text>
<text x="72.3" y="81.3">21</text>
<text x="72.3" y="78.7">24</text>
<text x="92.6" y="82.5">1</text>
<text x="130.1" y="80">14</text>
<text x="130.1" y="82.5">15</text>
<text x="172" y="82.5">35</text>
<text x="202.5" y="83.8">7</text>
<text x="202.5" y="81.3">8</text>
<text x="212.1" y="78.2" transform="rotate(-90 212.1 78.2)">6</text>
<text x="214.6" y="78.2" transform="rotate(-90 214.6 78.2)">2</text>
<text x="225.4" y="81.3">1</text>
<text x="10.3" y="86">B</text>
<text x="34.2" y="86.3">22</text>
<text x="34.2" y="88.9">37</text>
<text x="72.3" y="86.3">23</text>
<text x="92.6" y="85.1">2</text>
<text x="92.6" y="87.6">3</text>
<text x="130.1" y="85.1">16</text>
<text x="130.1" y="87.6">17</text>
<text x="172" y="87.6">31</text>
<text x="225.4" y="88.9">3</text>
<text x="285.3" y="86">B</text>
<text x="34.2" y="91.4">13</text>
<text x="72.3" y="91.4">32</text>
<text x="72.3" y="94">33</text>
<text x="92.6" y="90.1">4</text>
<text x="130.1" y="90.1">19</text>
<text x="130.1" y="92.7">20</text>
<text x="172" y="90.1">32</text>
<text x="172" y="92.7">34</text>
<text x="202.5" y="91.4">4</text>
<text x="214.6" y="96" transform="rotate(-90 214.6 96)">5</text>
<text x="92.6" y="96.5">1</text>
<text x="92.6" y="99">2</text>
<text x="92.6" y="101.6">3</text>
<text x="130.1" y="97.8">30</text>
<text x="130.1" y="100.3">37</text>
<text x="172" y="97.8">33</text>
<text x="54.6" y="106.1" transform="rotate(-90 54.6 106.1)">6</text>
<text x="92.6" y="104.1">4</text>
<text x="208.2" y="107.9">1</text>
<text x="92.6" y="111.7">1</text>
<text x="208.2" y="110.5">2</text>
<text x="208.2" y="113">3</text>
<text x="92.6" y="114.3">2</text>
<text x="92.6" y="116.8">3</text>
<text x="92.6" y="119.4">4</text>
<text x="152.4" y="115" transform="rotate(-90 152.4 115)">13</text>
<text x="208.2" y="115.5">4</text>
<text x="179" y="130.9" transform="rotate(-90 179 130.9)">1</text>
<text x="181.6" y="130.9" transform="rotate(-90 181.6 130.9)">2</text>
<text x="184.1" y="130.9" transform="rotate(-90 184.1 130.9)">3</text>
<text x="186.7" y="130.9" transform="rotate(-90 186.7 130.9)">4</text>
<text x="189.2" y="130.9" transform="rotate(-90 189.2 130.9)">5</text>
<text x="10.3" y="136">C</text>
<text x="285.3" y="136">C</text>
<text x="106.7" y="155.6" transform="rotate(-90 106.7 155.6)">8</text>
<text x="142.2" y="155.6" transform="rotate(-90 142.2 155.6)">8</text>
<text x="81.8" y="159.8">step1_fault</text>
<text x="96.5" y="161.3">13</text>
<text x="97.1" y="158.7">2</text>
<text x="132" y="161.3">13</text>
<text x="132.6" y="158.7">2</text>
<text x="96.5" y="163.8">14</text>
<text x="114.9" y="166.3">4</text>
<text x="120.6" y="167.6">4</text>
<text x="132" y="163.8">14</text>
<text x="150.4" y="166.3">4</text>
<text x="156.1" y="167.6">4</text>
<text x="82.4" y="170">step1_enable</text>
<text x="84.7" y="172.5">step1_step</text>
<text x="96.5" y="171.4">15</text>
<text x="96.5" y="174">16</text>
<text x="97.1" y="168.9">9</text>
<text x="114.9" y="168.9">3</text>
<text x="114.9" y="174">5</text>
<text x="120.6" y="172.7">2</text>
<text x="120.6" y="170.2">3</text>
<text x="132" y="171.4">15</text>
<text x="132" y="174">16</text>
<text x="132.6" y="168.9">9</text>
<text x="150.4" y="168.9">3</text>
<text x="150.4" y="174">5</text>
<text x="156.1" y="172.7">2</text>
<text x="156.1" y="170.2">3</text>
<text x="80.4" y="175.1">step1_direction</text>
<text x="96.5" y="179">10</text>
<text x="114.9" y="176.5">6</text>
<text x="120.6" y="175.2">1</text>
<text x="132" y="179">10</text>
<text x="150.4" y="176.5">6</text>
<text x="156.1" y="175.2">1</text>
<text x="10.3" y="186">D</text>
<text x="96.5" y="181.6">11</text>
<text x="96.5" y="184.1">12</text>
<text x="132" y="181.6">11</text>
<text x="132" y="184.1">12</text>
<text x="285.3" y="186">D</text>
<text x="106.7" y="188.7" transform="rotate(-90 106.7 188.7)">1</text>
<text x="109.2" y="188.7" transform="rotate(-90 109.2 188.7)">7</text>
<text x="142.2" y="188.7" transform="rotate(-90 142.2 188.7)">1</text>
<text x="144.8" y="188.7" transform="rotate(-90 144.8 188.7)">7</text>
<text x="35" y="200">1</text>
<text x="85" y="200">2</text>
<text x="135" y="200">3</text>
<text x="185" y="200">4</text>
<text x="235" y="200">5</text>
<text x="285" y="200">6</text>
</g>
<g font-size="1.3" fill="#008484">
<text x="87.6" y="20.5">UART_BRIDGE</text>
<text x="89.1" y="23.6">JP1</text>
<text x="47.5" y="29.9">+5V</text>
<text x="68.5" y="27.3">+3V3</text>
<text x="87.6" y="25.8">UART_BRIDGE</text>
<text x="89.1" y="28.7">JP2</text>
<text x="139.6" y="26">+3V3</text>
<text x="150.4" y="26">+5V</text>
<text x="185.7" y="29.8">POWER_IN</text>
<text x="189.3" y="27.4">J5</text>
<text x="220.9" y="27.3">+3V3</text>
<text x="229.8" y="27.3">+3V3</text>
<text x="239.3" y="27.3">+5V</text>
<text x="248.2" y="27.3">+5V</text>
<text x="256.4" y="27.3">+12V</text>
<text x="69.8" y="34.2">R1</text>
<text x="74.2" y="32.8">R</text>
<text x="88.4" y="30.9">I2C_BRIDGE</text>
<text x="88.4" y="36">I2C_BRIDGE</text>
<text x="89.1" y="34">JP7</text>
<text x="226.5" y="34">C3</text>
<text x="235.3" y="34">C4</text>
<text x="244.2" y="34">C5</text>
<text x="253.1" y="34">C6</text>
<text x="262" y="34">C7</text>
<text x="70.8" y="39">R2</text>
<text x="74.4" y="37.9">R</text>
<text x="88.7" y="41">SPI_BRIDGE</text>
<text x="89.1" y="39.1">JP8</text>
<text x="178.2" y="39.1">+12V</text>
<text x="197.5" y="39.1">+5V</text>
<text x="226.5" y="36.5">C</text>
<text x="235.3" y="36.5">C</text>
<text x="244.2" y="36.5">C</text>
<text x="253.1" y="36.5">C</text>
<text x="262" y="36.5">C</text>
<text x="50.5" y="46.2" transform="rotate(-90 50.5 46.2)">5V</text>
<text x="60.7" y="47.4" transform="rotate(-90 60.7 47.4)">3V3</text>
<text x="88.7" y="46.1">SPI_BRIDGE</text>
<text x="89.1" y="43.9">JP3</text>
<text x="148.3" y="44.9" transform="rotate(-90 148.3 44.9)">3V3</text>
<text x="153.4" y="45.9" transform="rotate(-90 153.4 45.9)">VSYS</text>
<text x="158.5" y="46.2" transform="rotate(-90 158.5 46.2)">VBUS</text>
<text x="188.5" y="43.2">GND</text>
<text x="37.3" y="51.8">GPIO14/TXD</text>
<text x="59.3" y="51.8">ID_SD/GPIO0</text>
<text x="88.7" y="51.2">SPI_BRIDGE</text>
<text x="89.1" y="49">JP4</text>
<text x="116.3" y="52.6">D1</text>
<text x="123.1" y="52">R5</text>
<text x="239.3" y="49.6">GND</text>
<text x="37.3" y="54.3">GPIO15/RXD</text>
<text x="37.3" y="59.4">GPIO16</text>
<text x="59.3" y="54.3">ID_SC/GPIO1</text>
<text x="61.1" y="59.4">SDA/GPIO2</text>
<text x="88.7" y="56.3">SPI_BRIDGE</text>
<text x="89.1" y="59.2">JP6</text>
<text x="89.1" y="54.1">JP5</text>
<text x="110.7" y="59.2">GND</text>
<text x="116.3" y="55.4">D2</text>
<text x="123.1" y="54.3">R6</text>
<text x="133.9" y="55.6">GPIO0</text>
<text x="133.9" y="58.1">GPIO1</text>
<text x="253.2" y="56.5">+5V</text>
<text x="37.3" y="61.9">GPIO17</text>
<text x="37.3" y="64.5">GPIO18/PWM0</text>
<text x="61.2" y="61.9">SCL/GPIO3</text>
<text x="133.9" y="60.7">GPIO2</text>
<text x="133.9" y="63.2">GPIO3</text>
<text x="133.9" y="65.7">GPIO4</text>
<text x="163.8" y="63.2">GPIO16</text>
<text x="163.8" y="65.7">GPIO17</text>
<text x="194.2" y="60.3">+3V3</text>
<text x="258.2" y="62.4">C8</text>
<text x="258.2" y="64.8">100µF</text>
<text x="37.3" y="69.6">GPIO19/MISO1</text>
<text x="58.6" y="67">GCLK0/GPIO4</text>
<text x="58.6" y="69.6">GCLK1/GPIO5</text>
<text x="98.4" y="68.3">GND</text>
<text x="133.9" y="68.3">GPIO5</text>
<text x="133.9" y="70.8">GPIO6</text>
<text x="163.8" y="68.3">GPIO18</text>
<text x="163.8" y="70.8">GPIO19</text>
<text x="193" y="67.8">R3</text>
<text x="195.8" y="71.3">R</text>
<text x="198.4" y="70.4">R4</text>
<text x="37.3" y="72.1">GPIO20/MOSI1</text>
<text x="37.3" y="74.6">GPIO21/SCLK1</text>
<text x="58.6" y="72.1">GCLK2/GPIO6</text>
<text x="61" y="77.2">CE1/GPIO7</text>
<text x="98.4" y="73.4">+5V</text>
<text x="98.4" y="75.9">+12V</text>
<text x="133.9" y="73.4">GPIO7</text>
<text x="133.9" y="75.9">GPIO8</text>
<text x="163.8" y="73.4">GPIO20</text>
<text x="163.8" y="75.9">GPIO21</text>
<text x="201.2" y="73.6">R</text>
<text x="212" y="73">+3V3</text>
<text x="235.3" y="76.7">BT1</text>
<text x="253.2" y="72.4">GND</text>
<text x="37.3" y="79.7">GPIO22</text>
<text x="37.3" y="82.3">GPIO23</text>
<text x="58.9" y="82.3">MISO0/GPIO9</text>
<text x="61" y="79.7">CE0/GPIO8</text>
<text x="85.6" y="78.1">LED_OUT_1</text>
<text x="89.6" y="80.5">J1</text>
<text x="98.4" y="83.5">GND</text>
<text x="111.5" y="83.6">SW5</text>
<text x="111.5" y="79.8">SW1</text>
<text x="114.7" y="82.4">BTN_UP</text>
<text x="133.9" y="78.4">GPIO9</text>
<text x="133.9" y="81">GPIO10</text>
<text x="133.9" y="83.5">GPIO11</text>
<text x="161.5" y="83.5">ADC_VREF</text>
<text x="163.8" y="78.4">GPIO22</text>
<text x="205" y="82.3">SCL</text>
<text x="213.1" y="83.9" transform="rotate(-90 213.1 83.9)">VBAT</text>
<text x="215.6" y="83.1" transform="rotate(-90 215.6 83.1)">VCC</text>
<text x="217.8" y="82.3">32KHZ</text>
<text x="235.3" y="79.1">RTC_BAT</text>
<text x="37.3" y="84.8">GPIO24</text>
<text x="37.3" y="87.3">GPIO25</text>
<text x="37.3" y="89.9">GPIO26</text>
<text x="57.5" y="87.3">SCLK0/GPIO11</text>
<text x="57.6" y="84.8">MOSI0/GPIO10</text>
<text x="98.4" y="88.6">+5V</text>
<text x="111.5" y="87.4">SW3</text>
<text x="114.7" y="86.2">BTN_OK</text>
<text x="133.9" y="86.1">GPIO12</text>
<text x="133.9" y="88.6">GPIO13</text>
<text x="158" y="88.6">GPIO26_ADC0</text>
<text x="205" y="84.8">SDA</text>
<text x="215.9" y="89.9">INT/SQW</text>
<text x="37.3" y="92.4">GPIO27</text>
<text x="58.1" y="92.4">PWM0/GPIO12</text>
<text x="58.1" y="95">PWM1/GPIO13</text>
<text x="85.6" y="93.3">LED_OUT_2</text>
<text x="89.6" y="95.7">J2</text>
<text x="98.4" y="91.1">+12V</text>
<text x="111.5" y="95">SW2</text>
<text x="111.5" y="91.2">SW4</text>
<text x="113.3" y="93.9">BTN_RIGHT</text>
<text x="113.3" y="90.1">BTN_DOWN</text>
<text x="133.9" y="91.1">GPIO14</text>
<text x="133.9" y="93.7">GPIO15</text>
<text x="158" y="91.1">GPIO27_ADC1</text>
<text x="158" y="93.7">GPIO28_ADC2</text>
<text x="205" y="92.4">RST</text>
<text x="215.6" y="93.5" transform="rotate(-90 215.6 93.5)">GND</text>
<text x="98.4" y="97.5">GND</text>
<text x="111.5" y="98.8">SW6</text>
<text x="113.5" y="101.5">BTN_BACK</text>
<text x="113.9" y="97.7">BTN_LEFT</text>
<text x="133.9" y="98.8">RUN</text>
<text x="133.9" y="101.3">3V3_EN</text>
<text x="165.8" y="98.8">AGND</text>
<text x="212.6" y="101.6">GND</text>
<text x="216.8" y="96.7">U3</text>
<text x="216.8" y="99.1">DS3231MZ</text>
<text x="230.4" y="96.5">GND</text>
<text x="55.6" y="103.6" transform="rotate(-90 55.6 103.6)">GND</text>
<text x="56.8" y="106.8">U2</text>
<text x="85.6" y="107.3">LED_OUT_3</text>
<text x="98.4" y="102.6">+5V</text>
<text x="98.4" y="105.1">+12V</text>
<text x="108.6" y="107.9">+3V3</text>
<text x="56.8" y="109.3">Raspberry_Pi_Zero_2_W</text>
<text x="89.6" y="109.7">J3</text>
<text x="98.4" y="112.7">GND</text>
<text x="153.4" y="111.3" transform="rotate(-90 153.4 111.3)">GND</text>
<text x="194.7" y="111.5">+3V3</text>
<text x="195.9" y="108.9">GND</text>
<text x="212.8" y="111.5">J8</text>
<text x="212.8" y="113.9">I2C_LCD</text>
<text x="52.6" y="116.9">GND</text>
<text x="98.4" y="117.8">+5V</text>
<text x="154.6" y="116.9">RaspberryPi_Pico_W</text>
<text x="154.6" y="114.5">U1</text>
<text x="85.6" y="122.5">LED_OUT_4</text>
<text x="89.6" y="125">J4</text>
<text x="98.4" y="120.4">+12V</text>
<text x="150.4" y="123.2">GND</text>
<text x="186.6" y="125.1">+3V3</text>
<text x="170.5" y="128">GND</text>
<text x="96.4" y="137.8">+12V</text>
<text x="132" y="137.8">+12V</text>
<text x="183" y="136">J9</text>
<text x="102" y="143.7">C1</text>
<text x="137.6" y="143.7">C2</text>
<text x="179.9" y="138.4">ADC_OUT</text>
<text x="43.2" y="147.1">H4</text>
<text x="43.2" y="149.5">MountingHole</text>
<text x="61" y="148.3">H3</text>
<text x="95" y="149.9">GND</text>
<text x="102" y="146.1">100µF</text>
<text x="130.6" y="149.9">GND</text>
<text x="137.6" y="146.1">100µF</text>
<text x="61" y="150.8">MountingHole</text>
<text x="108.9" y="153">A1</text>
<text x="108.9" y="155.5">Pololu_Breakout_DRV8825</text>
<text x="144.4" y="153">A2</text>
<text x="144.4" y="155.5">Pololu_Breakout_DRV8825</text>
<text x="44.5" y="161">H1</text>
<text x="61" y="159.8">H2</text>
<text x="99.6" y="159.7">FLT</text>
<text x="107.7" y="161.8" transform="rotate(-90 107.7 161.8)">VMOT</text>
<text x="135.1" y="159.7">FLT</text>
<text x="143.2" y="161.8" transform="rotate(-90 143.2 161.8)">VMOT</text>
<text x="44.5" y="163.5">MountingHole</text>
<text x="61" y="162.2">MountingHole</text>
<text x="91.6" y="166.3">+3V3</text>
<text x="99.6" y="162.3">RST</text>
<text x="99.6" y="164.8">SLP</text>
<text x="111.3" y="167.3">A1</text>
<text x="135.1" y="162.3">RST</text>
<text x="135.1" y="164.8">SLP</text>
<text x="146.9" y="167.3">A1</text>
<text x="72.3" y="172.1">+3V3</text>
<text x="99.6" y="169.9">EN</text>
<text x="99.6" y="172.4">STEP</text>
<text x="111.3" y="169.9">A2</text>
<text x="125.2" y="173.6">J6</text>
<text x="135.1" y="169.9">EN</text>
<text x="135.1" y="172.4">STEP</text>
<text x="146.9" y="169.9">A2</text>
<text x="160.7" y="173.6">J7</text>
<text x="99.6" y="175">DIR</text>
<text x="111.1" y="175">B1</text>
<text x="111.1" y="177.5">B2</text>
<text x="118.3" y="177.6">Motor_1_Out</text>
<text x="135.1" y="175">DIR</text>
<text x="146.7" y="175">B1</text>
<text x="146.7" y="177.5">B2</text>
<text x="154.4" y="178.1">Motor_2_Out</text>
<text x="72.8" y="183.6">JP10</text>
<text x="73.4" y="181.1">JP9 StepperMode0</text>
<text x="77.1" y="183.3">StepperMode1</text>
<text x="99.6" y="180">M0</text>
<text x="99.6" y="182.6">M1</text>
<text x="99.6" y="185.1">M2</text>
<text x="135.1" y="180">M0</text>
<text x="135.1" y="182.6">M1</text>
<text x="135.1" y="185.1">M2</text>
<text x="72.8" y="186.2">JP11StepperMode2</text>
<text x="107.7" y="186.2" transform="rotate(-90 107.7 186.2)">GND</text>
<text x="110.2" y="186.2" transform="rotate(-90 110.2 186.2)">GND</text>
<text x="143.2" y="186.2" transform="rotate(-90 143.2 186.2)">GND</text>
<text x="145.8" y="186.2" transform="rotate(-90 145.8 186.2)">GND</text>
<text x="104.6" y="195.6">GND</text>
<text x="140.2" y="194.3">GND</text>
</g>
<g font-size="1.3" fill="#0000c2">
<text x="206.6" y="194.3">2024-10-25</text>
<text x="268.4" y="194">1.0</text>
</g>
<g font-size=".5" fill="#0000c2">
<text x="178.3" y="79.7">GPIO22</text>
<text x="180" y="78.9">V1.0</text>
<text x="181.7" y="79.7">instead</text>
<text x="182.1" y="81.4">green-wire</text>
<text x="182.3" y="78.9">erroneously</text>
<text x="183.7" y="80.6">cut</text>
<text x="185.1" y="79.7">of</text>
<text x="185.5" y="80.6">this</text>
<text x="186.5" y="79.7">GPIO20</text>
<text x="187.1" y="81.4">as</text>
<text x="187.4" y="78.9">connected</text>
<text x="187.6" y="80.6">trace</text>
<text x="188.6" y="81.4">needed</text>
<text x="189.9" y="79.7">here,</text>
<text x="190.2" y="80.6">and</text>
<text x="191.9" y="78.9">*</text>
</g>
</svg>
